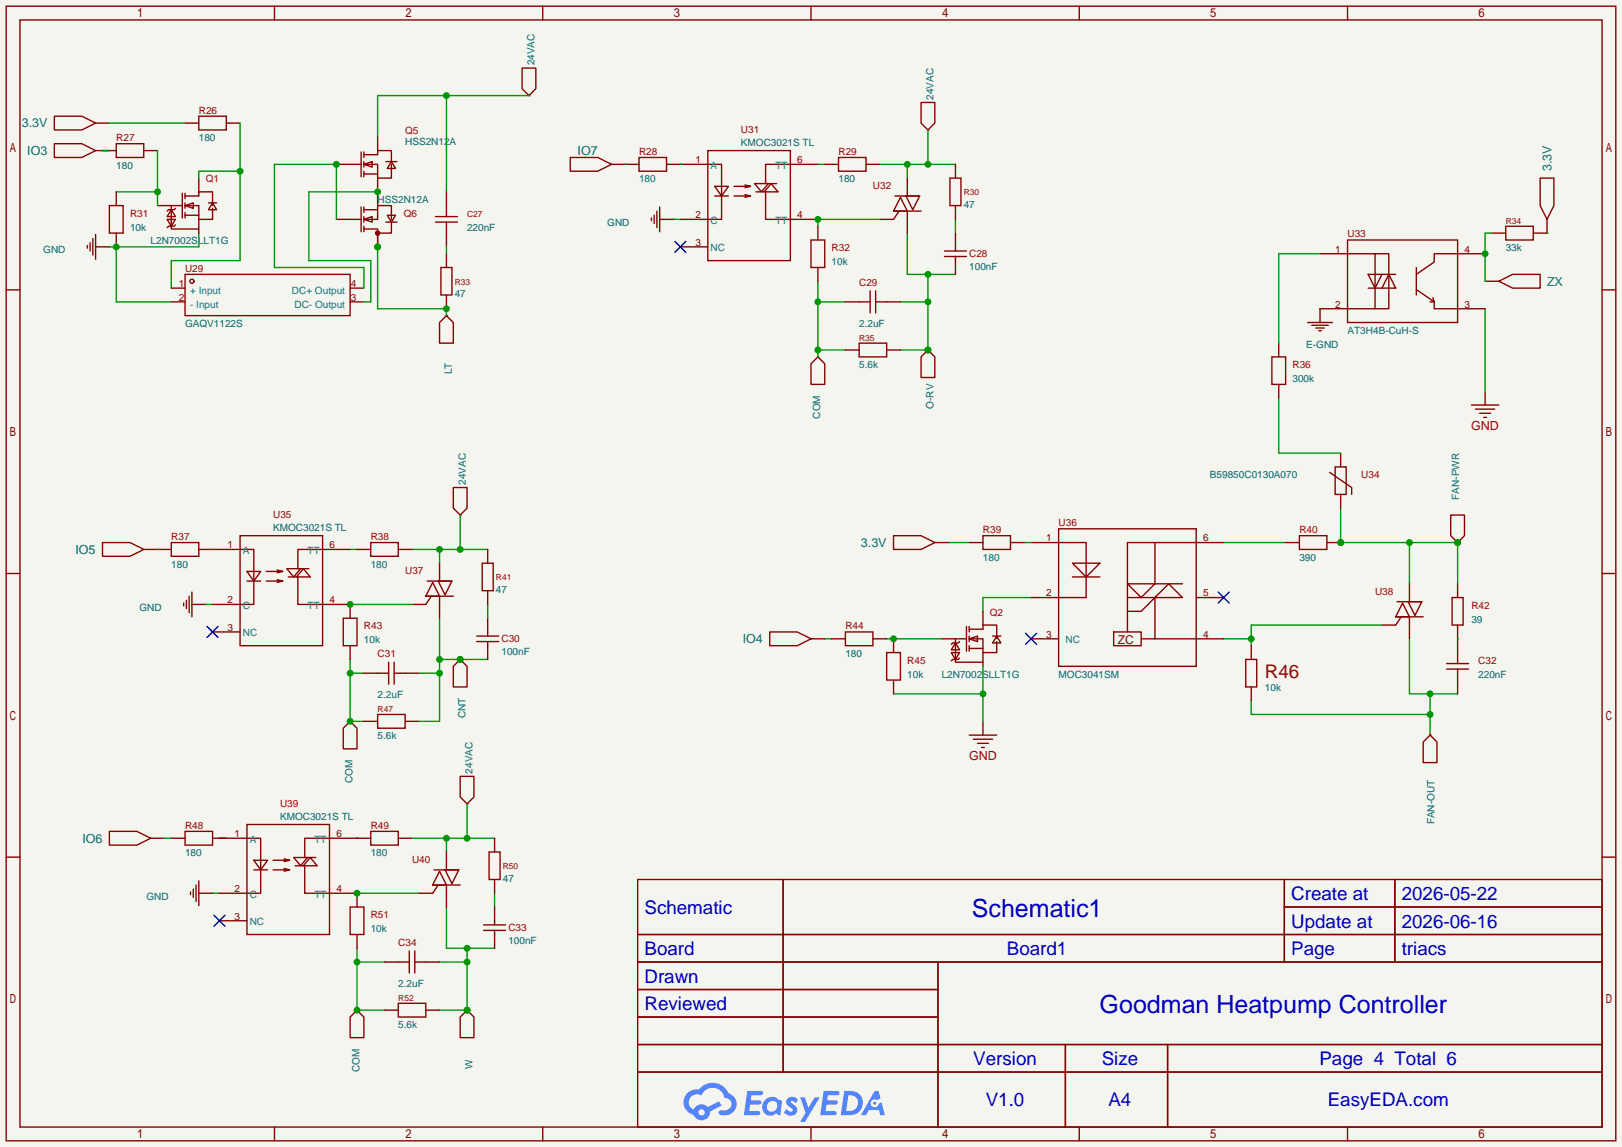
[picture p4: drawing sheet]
<svg xmlns="http://www.w3.org/2000/svg" width="299mm" height="212mm" viewBox="0 0 299 212" stroke-linecap="round" stroke-linejoin="round" font-family="sans-serif">
<path d="M0 0h299.5v211.8h-299.5z" fill="#f5f5f0"/>
<g fill="none" stroke="#850000" stroke-width=".25">
<path d="M1.1 1.1h297.2v209.6h-297.2zM3.7 3.7h292.1v204.5h-292.1zM50.7 1.1v2.6M100.2 1.1v2.6M149.7 1.1v2.6M199.3 1.1v2.6M248.8 1.1v2.6M1.1 53.5h2.6M295.8 53.5h2.5M1.1 105.9h2.6M295.8 105.9h2.5M1.1 158.3h2.6"/>
<path d="M295.8 158.3h2.5M117.7 162.4h178.1v45.8h-178.1zM117.7 172.6h178.1M117.7 177.7h178.1M144.6 162.4v35.6M173.2 177.7v30.5M237.1 162.4v15.3M237.1 167.5h58.7M257.5 162.4v15.3M117.7 182.8h55.5M117.7 192.9h178.1M117.7 187.8h55.5"/>
<path d="M117.7 198h178.1M196.7 192.9v15.3M215.6 192.9v15.3M50.7 208.2v2.5M100.2 208.2v2.5M149.7 208.2v2.5M199.3 208.2v2.5M248.8 208.2v2.5"/>
</g>
<g fill="#5487ff">
<path d="M145.5 202.8a1.3 1.3 0 0 1 1.8 .3l-.4 .6a.54 .54 0 0 0-.9-.2l.1 .2a1.58 1.58 0 0 1 1.1 1.6 1.43 1.43 0 0 1-2.5 .1l.5-.6a.64 .64 0 0 0 .5 .5 .64 .64 0 0 0 .7-.3l-.2-.2a1.6 1.6 0 0 1-1-1.6z"/>
<path d="M147.7 202.7h.9l.7 1.9 1.1-1.9h.9l-2.7 4.5h-.9l1-1.7z"/>
<path d="M138 201.5h1.6a1.31 1.31 0 0 1 1.2 .2 .4 .4 0 0 1-.3 .6h-1.8l-.1 .9h1.6a.4 .4 0 0 1 .4 .4 .4 .4 0 0 1-.4 .4h-1.7l-.2 1.2h.8a1.23 1.23 0 0 1 1.2 .2 .39 .39 0 0 1-.3 .6h-2.7z"/>
<path d="M152.1 201.5h1.6a1.32 1.32 0 0 1 1.3 .2 .39 .39 0 0 1-.4 .6h-1.7l-.2 .9h1.7a.4 .4 0 0 1 .3 .4 .4 .4 0 0 1-.4 .4h-1.7l-.2 1.2h.8a1.23 1.23 0 0 1 1.2 .2 .39 .39 0 0 1-.3 .6h-2.7z"/>
<path d="M161.5 201.5h.7l.4 1.3-.7 .4a.75 .75 0 0 0-1.1 .3 .75 .75 0 0 0 .5 1 .75 .75 0 0 0 .9-.6l.6-.3 .6 2.4h-.9l-.2-1h-1.9l-.5 1h-.9z"/>
<path d="M155.9 201.5l-.7 4.5h1.5a2.27 2.27 0 0 0 2.6-2.3 2.27 2.27 0 0 0-2.7-2.2zM156.6 202.3a1.5 1.5 0 0 1 1.8 1.5 1.5 1.5 0 0 1-1.9 1.4h-.3z"/>
<path d="M141.3 203.1a1.62 1.62 0 0 0-.4 2.1 1.62 1.62 0 0 0 2 .7l.4-.3 .3 .3 .5 .1 .3-2.5-.2-.3h-.4a1.58 1.58 0 0 0-2.5-.1zM141.9 203.6a.99 .99 0 0 1 1.6 .3 .99 .99 0 0 1-.9 1.4 .94 .94 0 0 1-1-.5 .94 .94 0 0 1 .3-1.2z"/>
<path d="M126.9 201.9a2.37 2.37 0 0 0 1.2 4 1.54 1.54 0 0 0 1.7 1 1.54 1.54 0 0 0 1.3-1.6l2.1-1.1-.5-.8-2 1.1a1.57 1.57 0 0 0-2.6 .4 1.5 1.5 0 0 1-.8-2.1 1.5 1.5 0 0 1 2.2-.5 2.23 2.23 0 0 1 2.3-1.4 2.23 2.23 0 0 1 2 1.8 1.16 1.16 0 0 1 1.2 1.1 1.16 1.16 0 0 1-1 1.3h-.7a.47 .47 0 0 0-.6 .3 .47 .47 0 0 0 .4 .6 2.23 2.23 0 0 0 2.3-.7 2.23 2.23 0 0 0 .4-2.3 2.16 2.16 0 0 0-1.3-1.1 3.2 3.2 0 0 0-5.4-.7l-1.2 .1zM129 205.4a.58 .58 0 0 1 1.1 0 .58 .58 0 0 1-1.1 0z"/>
<circle cx="161.5" cy="203.8" r=".28"/>
</g>
<path d="M83.7 90h2.5v3.9l-1.2 1.2-1.3-1.2zM85 95.1h.1M33.9 111.4v.5M34.4 110.9v1.5M34.9 110.1v3.1M35.4 111.6h2.6M35.4 109.3v4.6M38 111.6h.1" fill="none" stroke="#850000" stroke-width=".25"/>
<path d="M85 95.1v6.4M38 111.6h1.2M64.6 101.5h1.3M76.1 101.5h13.9M81.2 101.5v2.5" fill="none" stroke="#009600" stroke-width=".25"/>
<g fill="#009600">
<circle cx="85" cy="101.5" r=".63"/>
<circle cx="81.2" cy="101.5" r=".63"/>
</g>
<g fill="none" stroke="#850000" stroke-width=".25">
<path d="M44.3 98.9h15.3v20.4h-15.3zM39.2 101.5h7.7v10.1h-7.7M39.2 116.7h5.1M45.6 105.5h2.5l-1.2 1.8zM45.6 107.3h2.5M51.2 105.3l1 .2h-3.1M51.2 107.1l1 .2h-3.1M52.2 105.5l-1 .3M52.2 107.3l-1 .3M53.2 106.6h4.1l-1.3-1.6-1.3 1.6M55 106.6v5h9.6M55.5 105l-1.3 1.6-1.2-1.6h4"/>
<path d="M64.6 101.5h-9.6v3.5M63.4 134.5l1.2-1.3 1.3 1.3v3.8h-2.5zM64.6 133.2h.1"/>
</g>
<path d="M38.2 115.7l2.1 2M40.3 115.7l-2.1 2" fill="none" stroke="#000085" stroke-width=".25"/>
<path d="M64.6 121.8v11.4h2.6M64.6 124.3h2.6" fill="none" stroke="#009600" stroke-width=".25"/>
<g fill="#009600">
<circle cx="64.6" cy="124.3" r=".63"/>
<circle cx="64.6" cy="133.2" r=".63"/>
</g>
<path d="M81.2 114.2v19h-3.9M77.3 124.3h3.9M81.2 121.8h8.8" fill="none" stroke="#009600" stroke-width=".25"/>
<g fill="#009600">
<circle cx="81.2" cy="121.8" r=".63"/>
<circle cx="85" cy="121.8" r=".63"/>
<circle cx="81.2" cy="124.3" r=".63"/>
</g>
<path d="M151 30.4h1.3M162.4 30.4h14M167.5 30.4v2.5M171.3 24v6.4M124.3 40.5h1.3M90 111.6v2.6" fill="none" stroke="#009600" stroke-width=".25"/>
<g fill="none" stroke="#850000" stroke-width=".25">
<path d="M170.1 18.9h2.5v3.8l-1.3 1.3-1.2-1.3zM120.8 39.8v1.5M121.3 39v3M121.8 38.2v4.6M171.3 24h.1M120.3 40.3v.5M121.8 40.5h2.5M124.3 40.5h.1M78.6 110.1h5.1M78.9 107.3h4.5M79.6 110.1l-1 1.5h-2.5M79.9 107.6l1.3 2.5h-2.6z"/>
<path d="M80.9 107.3h2.5l-1.2 2.6zM81.2 104v3.3M81.2 110.1v4.1M88 118.5h4.1M88 117.5h4.1M89 104h2.1v5.1h-2.1zM90 101.5v2.5M90 109.1v2.5M90 114.2v3.3M90 118.5v3.3"/>
</g>
<g fill="#009600">
<circle cx="171.3" cy="30.4" r=".63"/>
<circle cx="167.5" cy="30.4" r=".63"/>
</g>
<g fill="none" stroke="#850000" stroke-width=".25">
<path d="M125.6 30.4h7.6v10.1h-7.6M130.7 27.8h15.2v20.3h-15.2zM132 34.4h2.5l-1.3 1.8zM132 36.2h2.5M137.5 34.2l1.1 .2h-3.1M137.5 35.9l1.1 .3h-3.1M138.6 34.4l-1.1 .3M138.6 36.2l-1.1 .2M139.6 35.4h4l-1.2-1.5-1.3 1.5M141.4 35.4v5.1h9.6M141.9 33.9l-1.3 1.5-1.3-1.5h4.1M151 30.4h-9.6v3.5"/>
<path d="M125.6 45.6h5.1M151 65.9l1.3 1.3v3.8h-2.6v-3.8zM151 65.9h.1"/>
</g>
<path d="M124.6 44.6l2 2M126.6 44.6l-2 2" fill="none" stroke="#000085" stroke-width=".25"/>
<path d="M151 51.9v14M151 55.8h5.1M151 64.6h5.1" fill="none" stroke="#009600" stroke-width=".25"/>
<g fill="#009600">
<circle cx="151" cy="55.8" r=".63"/>
<circle cx="151" cy="64.6" r=".63"/>
</g>
<path d="M166.2 55.8h5.1M167.5 43.1v7.6h8.9M171.3 50.7v13.9h-5.1" fill="none" stroke="#009600" stroke-width=".25"/>
<g fill="#009600">
<circle cx="171.3" cy="50.7" r=".63"/>
<circle cx="171.3" cy="55.8" r=".63"/>
<circle cx="171.3" cy="64.6" r=".63"/>
</g>
<path d="M162.4 40.5h-11.4v1.3M176.4 40.5v2.6" fill="none" stroke="#009600" stroke-width=".25"/>
<g fill="none" stroke="#850000" stroke-width=".25">
<path d="M165 39h5.1M165.2 36.2h4.6M166 39l-1 1.5h-2.6M166.2 36.4l1.3 2.6h-2.5zM167.3 36.2h2.5l-1.3 2.5zM167.5 32.9v3.3M167.5 39v4.1M175.4 32.9h2v5.1h-2zM176.4 30.4v2.5M176.4 38v2.5M174.4 47.4h4M174.4 46.4h4"/>
<path d="M176.4 43.1v3.3M176.4 47.4v3.3"/>
</g>
<circle cx="151" cy="40.5" r=".63" fill="#009600"/>
<path d="M85 143.4h2.5v3.8l-1.3 1.3-1.2-1.3zM86.2 148.5h.1M35.2 164.7v.5M35.7 164.2v1.5M36.2 163.4v3.1M36.7 165h2.5M36.7 162.7v4.6M39.2 165h.1" fill="none" stroke="#850000" stroke-width=".25"/>
<path d="M65.9 154.8h.1M76.1 154.8h15.2M82.4 154.8v2.6M86.2 148.5v6.3M39.2 165h1.3" fill="none" stroke="#009600" stroke-width=".25"/>
<g fill="#009600">
<circle cx="86.2" cy="154.8" r=".63"/>
<circle cx="82.4" cy="154.8" r=".63"/>
</g>
<g fill="none" stroke="#850000" stroke-width=".25">
<path d="M40.5 154.8h7.6v10.2h-7.6M45.6 152.3h15.2v20.3h-15.2zM46.9 158.9h2.5l-1.3 1.8zM52.5 158.6l1 .3h-3.1M53.5 158.9l-1 .2M54.5 159.9h4l-1.2-1.5-1.3 1.5M56.3 159.9v5.1h9.6M56.8 158.4l-1.3 1.5-1.3-1.5h4.1M65.9 154.8h-9.6v3.6M40.5 170.1h5.1M46.9 160.7h2.5M52.5 160.4l1 .3h-3.1"/>
<path d="M53.5 160.7l-1 .2M65.9 186.6l1.3 1.2v3.8h-2.6v-3.8zM65.9 186.6h.1"/>
</g>
<path d="M39.5 169l2 2.1M41.5 169l-2 2.1" fill="none" stroke="#000085" stroke-width=".25"/>
<path d="M65.9 175.1v11.5h5.1M65.9 177.7h5.1" fill="none" stroke="#009600" stroke-width=".25"/>
<g fill="#009600">
<circle cx="65.9" cy="177.7" r=".63"/>
<circle cx="65.9" cy="186.6" r=".63"/>
</g>
<path d="M81.2 177.7h5M82.4 167.5v7.6h8.9M86.2 175.1v11.5h-5" fill="none" stroke="#009600" stroke-width=".25"/>
<g fill="#009600">
<circle cx="86.2" cy="175.1" r=".63"/>
<circle cx="86.2" cy="177.7" r=".63"/>
<circle cx="86.2" cy="186.6" r=".63"/>
</g>
<path d="M247.5 93.9v6.3h21.6v7.6M190.4 110.4h-8.9v2.5M260.2 100.2v7.6M65.9 165h11.4M91.3 165v2.5" fill="none" stroke="#009600" stroke-width=".25"/>
<g fill="none" stroke="#850000" stroke-width=".25">
<path d="M82.4 157.4v3.3M90.3 157.4h2v5h-2zM91.3 154.8v2.6M79.9 163.4h5.1M80.1 160.7h4.6M80.9 163.4l-1 1.6h-2.6M81.2 160.9l1.2 2.5h-2.5zM82.2 160.7h2.5l-1.3 2.5zM82.4 163.4v4.1M89.3 171.8h4M89.3 170.8h4M91.3 162.4v2.6"/>
<path d="M91.3 167.5v3.3M91.3 171.8v3.3"/>
</g>
<g fill="#009600">
<circle cx="269.1" cy="100.2" r=".63"/>
<circle cx="260.2" cy="100.2" r=".63"/>
<circle cx="247.5" cy="100.2" r=".63"/>
</g>
<path d="M260.2 118v10.1h8.9M231 129.4v2.6h33M264 128.1v7.7" fill="none" stroke="#009600" stroke-width=".25"/>
<g fill="#009600">
<circle cx="264" cy="128.1" r=".63"/>
<circle cx="264" cy="132" r=".63"/>
</g>
<path d="M257.7 113.9h5.1M257.9 111.1h4.6M258.7 113.9l-1 1.5h-2.6M259 111.4l1.2 2.5h-2.5zM260 111.1h2.5l-1.3 2.6zM260.2 107.8v3.3M260.2 113.9v4.1" fill="none" stroke="#850000" stroke-width=".25"/>
<path d="M225.9 118h5.1M255.1 115.4h-24.1v3.9" fill="none" stroke="#009600" stroke-width=".25"/>
<circle cx="231" cy="118" r=".63" fill="#009600"/>
<path d="M85 187.8l1.2-1.2 1.3 1.2v3.8h-2.5zM86.2 186.6h.1" fill="none" stroke="#850000" stroke-width=".25"/>
<circle cx="86.2" cy="186.6" r=".63" fill="#009600"/>
<path d="M267.8 95.1h2.6v3.8l-1.3 1.3-1.3-1.3zM269.1 100.2h.1" fill="none" stroke="#850000" stroke-width=".25"/>
<circle cx="269.1" cy="100.2" r=".63" fill="#009600"/>
<path d="M239.9 98.9h5.1v2.6h-5.1zM245 100.2h2.5M268.1 110.4h2v5h-2zM269.1 107.8v2.6M269.1 115.4v2.6M264 135.8l1.3 1.2v3.8h-2.5v-3.8zM264 135.8h.1" fill="none" stroke="#850000" stroke-width=".25"/>
<path d="M225.9 100.2h11.5" fill="none" stroke="#009600" stroke-width=".25"/>
<circle cx="247.5" cy="100.2" r=".63" fill="#009600"/>
<g fill="none" stroke="#850000" stroke-width=".25">
<path d="M195.5 97.7h25.4v25.4h-25.4zM173.9 118h4.5M176.4 118v4.3h5.1M176.4 118.7l.8 1.3h-1.6zM177.2 118.5l-.3 .2h-1l-.3 .3M178.4 115.7v4.6M178.9 118l1.6-.5v1zM178.9 116.2h2.6v-.8h2.5v2.6M178.9 118h2.6v2.5M178.9 119.8h2.6M178.9 115.7v1M178.9 117.5v1"/>
<path d="M178.9 119.3v1M181.5 112.9v2.5M183.3 117.5h1.5M184 117.5l.8 1.2h-1.5zM184 118.5v2h-2.5M190.4 100.2h10.1v10.2h-10.1M190.4 118h5.1M198 104h5.1l-2.6 2.6zM198 106.6h5.1M205.6 116.7h5.1v2.6h-5.1zM208.2 107.8h5l-2.5 2.6zM208.2 110.4h5"/>
<path d="M210.7 118h15.2M213.2 100.2h-5v12.7M213.2 110.4l-2.5 2.5h-2.5v3.8M213.2 110.4l2.6-2.6 2.5 2.6zM213.2 100.2h12.7M213.2 100.2v7.6M213.2 110.4v7.6M213.2 107.8h5.1M220.9 110.4h5M231 119.3v2.5M237.4 100.2h2.5M175.6 120.5h1.6l-.8 1.3z"/>
<path d="M177.2 121.5l-.3 .3h-1l-.3 .2M178.9 135.8h5.1M179.7 136.5h3.6M180.5 137.3h2M181.2 138h.5M181.5 120.5v2.6M181.5 133.2v2.6M230 121.8h2v5.1h-2zM231 126.9v2.5"/>
</g>
<path d="M189.4 117l2 2M191.4 117l-2 2M224.9 109.3l2 2.1M226.9 109.3l-2 2.1" fill="none" stroke="#000085" stroke-width=".25"/>
<path d="M175.1 100.2h3.8M189.1 100.2h1.3M165 128.1h16.5M181.5 123.1v10.1" fill="none" stroke="#009600" stroke-width=".25"/>
<circle cx="181.5" cy="128.1" r=".63" fill="#009600"/>
<path d="M152.3 118h1.2M163.7 118h10.2" fill="none" stroke="#009600" stroke-width=".25"/>
<path d="M170.1 65.9l1.2-1.3 1.3 1.3v3.8h-2.5zM171.3 64.6h.1" fill="none" stroke="#850000" stroke-width=".25"/>
<circle cx="171.3" cy="64.6" r=".63" fill="#009600"/>
<path d="M85 121.8l1.2 1.3v3.8h-2.5v-3.8zM85 121.8h.1" fill="none" stroke="#850000" stroke-width=".25"/>
<circle cx="85" cy="121.8" r=".63" fill="#009600"/>
<path d="M105.3 29.1h5.1l2.5 1.3-2.5 1.2h-5.1zM112.9 30.4h2.5M165 98.9h5.1l2.5 1.3-2.5 1.3h-5.1zM18.9 100.2h5.1l2.5 1.3-2.5 1.2h-5.1zM26.5 101.5h2.6M142.1 116.7h5.1l2.5 1.3-2.5 1.3h-5.1zM149.7 118h2.6M165 118v2.5M172.6 100.2h2.5M165 125.6v2.5M20.2 153.5h5.1l2.5 1.3-2.5 1.3h-5.1zM27.8 154.8h2.6" fill="none" stroke="#850000" stroke-width=".25"/>
<circle cx="165" cy="118" r=".63" fill="#009600"/>
<g fill="none" stroke="#850000" stroke-width=".25">
<path d="M96.4 12.6h2.5v3.8l-1.2 1.3-1.3-1.3zM97.7 17.7h.1M115.4 30.4h2.6M118 29.1h5.1v2.5h-5.1zM123.1 30.4h2.5M152.3 30.4h2.5M154.8 29.1h5.1v2.5h-5.1zM159.9 30.4h2.5M16.1 45.3v.5M16.6 44.8v1.6M17.1 44.1v3M17.7 45.6h2.5"/>
<path d="M17.7 43.3v4.6M20.2 45.6h.1M181.5 98.9h5.1v2.6h-5.1zM29.1 101.5h2.5M31.6 100.2h5.1v2.5h-5.1zM36.7 101.5h2.5M65.9 101.5h2.6M68.5 100.2h5v2.5h-5zM73.5 101.5h2.6M153.5 118h2.6M156.1 116.7h5.1v2.6h-5.1zM161.2 118h2.5"/>
<path d="M178.9 100.2h2.6M186.6 100.2h2.5M163.7 120.5h2.5v5.1h-2.5zM31.6 154.8h2.6M34.2 153.5h5v2.6h-5zM39.2 154.8h2.6M65.9 154.8h2.6M68.5 153.5h5v2.6h-5zM73.5 154.8h2.6"/>
</g>
<path d="M82.4 17.7v17.7M97.7 17.7h-28v7.6M115.4 30.4h.1M125.6 30.4h.1M21.5 45.6v10.2h10.1M36.7 43.1v2.5h-16.5M29.1 101.5h.1M39.2 101.5h.1M30.4 154.8h1.2M40.5 154.8h1.3" fill="none" stroke="#009600" stroke-width=".25"/>
<circle cx="82.4" cy="17.7" r=".63" fill="#009600"/>
<g fill="none" stroke="#850000" stroke-width=".25">
<path d="M10 26.5h5.1l2.6 1.3-2.6 1.3h-5.1zM10 21.5h5.1l2.6 1.2-2.6 1.3h-5.1zM17.7 27.8h3.8M17.7 22.7h2.5M21.5 26.5h5v2.6h-5zM26.5 27.8h2.6M29.1 38h4.6M31.6 38v4.3h5.1M31.6 38.7l.8 1.3h-1.5zM32.4 38.5l-.3 .2h-1l-.2 .3M33.7 35.7v4.6M34.2 38l1.5-.5v1z"/>
<path d="M34.2 36.2h2.5v-.8h2.5v2.6M34.2 38h2.5v2.5M34.2 22.7h2.5M34.2 39.8h2.5M34.2 35.7v1M34.2 37.5v1M34.2 39.2v1.1M36.7 21.5h5.1v2.5h-5.1zM36.7 32.9v2.5M38.5 37.5h1.5M39.2 37.5l.8 1.2h-1.5zM39.2 38.5v2h-2.5"/>
<path d="M41.8 22.7h2.5M30.9 40.5h1.5l-.8 1.3zM32.4 41.5l-.3 .3h-1l-.2 .2M36.7 40.5v2.6M81.2 59.6l1.2-1.3 1.3 1.3v3.8h-2.5zM82.4 58.3h.1"/>
</g>
<path d="M18.9 27.8h1.3M20.2 22.7h14M21.5 35.4h7.6M29.1 27.8v10.2" fill="none" stroke="#009600" stroke-width=".25"/>
<circle cx="29.1" cy="35.4" r=".63" fill="#009600"/>
<path d="M21.5 43.1v2.5" fill="none" stroke="#850000" stroke-width=".25"/>
<circle cx="21.5" cy="45.6" r=".63" fill="#009600"/>
<g fill="none" stroke="#850000" stroke-width=".25">
<path d="M20.2 38h2.5v5.1h-2.5zM21.5 35.4v2.6M156.1 55.8h4.6M160.7 53.7v4.1M161.7 53.7v4.1M161.7 55.8h4.5M64.6 111.6v2.6M64.6 119.3v2.5M269.1 118v4.6M67.2 124.3h4.6M71.8 122.3v4.1M72.8 122.3v4.1"/>
<path d="M72.8 124.3h4.5M267.1 123.6h4M267.1 122.6h4M269.1 123.6v4.5M71 177.7h4.6M75.6 175.6v4.1M76.6 175.6v4.1M76.6 177.7h4.6"/>
</g>
<path d="M64.6 111.6h11.5M269.1 118h.1" fill="none" stroke="#009600" stroke-width=".25"/>
<circle cx="64.6" cy="111.6" r=".63" fill="#009600"/>
<path d="M63.4 114.2h2.5v5.1h-2.5zM65.9 165v2.5M65.9 172.6v2.5" fill="none" stroke="#850000" stroke-width=".25"/>
<circle cx="65.9" cy="165" r=".63" fill="#009600"/>
<g fill="none" stroke="#850000" stroke-width=".25">
<path d="M284.4 32.9h2.5v5.1l-1.3 2.5-1.2-2.5zM149.7 44.3h2.6v5.1h-2.6zM151 41.8v2.5M151 49.4v2.5M241.4 59.6h4.6M243.7 57h.1M243.7 57v2.6M274.2 51.9h2.5M275.5 43.1h2.5M276.7 51.9l2.6-1.2h5.1v2.5h-5.1zM278 41.8h5.1v2.5h-5.1zM285.6 40.5v2.6h-2.5"/>
<path d="M156.1 64.6h2.5M158.6 63.4h5.1v2.5h-5.1zM163.7 64.6h2.5M242.2 60.1h3M243 60.6h1.5M243.5 61.1h.5M271.7 74.8h5M272.4 75.6h3.6M273.2 76.3h2M273.9 77.1h.5M274.2 72.3v2.5M245.5 87.2l4.1 2.8v1.3"/>
<path d="M246.5 86.2h2v5.1h-2zM247.5 83.7v2.5M247.5 91.3v2.6M67.2 133.2h2.5M69.7 132h5.1v2.5h-5.1zM74.8 133.2h2.5M64.6 167.5h2.6v5.1h-2.6zM71 186.6h2.5M73.5 185.3h5.1v2.5h-5.1zM78.6 186.6h2.6"/>
</g>
<path d="M44.3 31.6h-7.6v1.3M44.3 22.7v25.4h-12.7v5.1M274.2 57v15.3M285.6 43.1h.1M236.1 73.5v10.2h11.4" fill="none" stroke="#009600" stroke-width=".25"/>
<circle cx="44.3" cy="31.6" r=".63" fill="#009600"/>
<path d="M81.4 49.4h2v5.1h-2zM82.4 46.9v2.5M82.4 54.5v2.5" fill="none" stroke="#850000" stroke-width=".25"/>
<path d="M69.7 43.1v13.9h12.7v1.3" fill="none" stroke="#009600" stroke-width=".25"/>
<g fill="#009600">
<circle cx="69.7" cy="45.6" r=".63"/>
<circle cx="82.4" cy="57" r=".63"/>
</g>
<circle cx="69.7" cy="43.1" r=".51" fill="#850000"/>
<g fill="none" stroke="#850000" stroke-width=".25">
<path d="M82.4 35.4v4.6M80.4 40h4.1M80.4 41h4.1M82.4 41v4.6M243.7 46.9h10.2v10.1h-10.2M248.8 44.3h20.3v15.3h-20.3zM252.6 50.7h2.5l-1.2 2.5zM252.6 53.2h2.5M253.9 46.9h2.5v10.1h-2.5M255.1 50.7h2.6M256.4 50.7l1.3 2.5h-2.6zM261.5 53.5l3.3 2.3-.3-.8"/>
<path d="M261.5 49.4v5.1M264 55.8h.8v1.2h9.4M274.2 46.9h-9.4v1.5l-3.3 2.3M234.8 65.9h2.6v5.1h-2.6zM236.1 63.4v2.5M236.1 71v2.5"/>
</g>
<path d="M82.4 45.6v1.3M243.7 46.9h-7.6v16.5M275.5 43.1h-1.3v8.8" fill="none" stroke="#009600" stroke-width=".25"/>
<circle cx="274.2" cy="46.9" r=".63" fill="#009600"/>
<path d="M243.7 57h.1" fill="none" stroke="#009600" stroke-width=".25"/>
<g fill="none" stroke="#850000" stroke-width=".25">
<path d="M62.1 30.4h4.6M66.7 28.1v4.5M67.2 30.4h2.5v2.5h2.6v-2.5M67.2 28.6h2.5v-.8h2.6v2M67.2 30.4l1.5-.6v1.1zM67.2 28.1v1M67.2 29.8v1.1M67.2 31.6v1M67.2 32.1h2.5M69.7 25.3v2.5M69.7 32.9v5.1M71.2 29.8h2.1"/>
<path d="M72.3 29.8l.7 1.3h-1.5zM62.1 40.5h2.5M69.7 43.1v2.5"/>
</g>
<circle cx="69.7" cy="45.6" r=".63" fill="#009600"/>
<g fill="none" stroke="#850000" stroke-width=".25">
<path d="M66.7 38.2v4.6M67.2 38.2v1M67.2 38.7h2.5M71.5 39.8h1.5l-.7 1.2zM31.6 53.2h2.6M31.6 55.8h2.6M34.2 50.7h30.4v7.6h-30.4zM64.6 40.5h2.1M64.6 53.2h2.6M64.6 55.8h2.6M67.2 40.5h2.5v-2.5h2.6v2.5M67.2 40.5l1.5-.5v1z"/>
<path d="M67.2 40v1M67.2 41.8v1M71.2 41h2.1M72.3 41v2.1h-2.6v-.8h-2.5"/>
<circle cx="35.4" cy="51.9" r=".38"/>
</g>
<path d="M62.1 40.5v-10.1h-11.4v19h16.5v3.8" fill="none" stroke="#009600" stroke-width=".25"/>
<circle cx="62.1" cy="30.4" r=".63" fill="#009600"/>
<path d="M69.7 35.4h-12.7v12.7h11.5v7.7h-1.3" fill="none" stroke="#009600" stroke-width=".25"/>
<circle cx="69.7" cy="35.4" r=".63" fill="#009600"/>
<g font-size="4.6" fill="#0000c2">
<text x="179.4" y="169.4">Schematic1</text>
<text x="203" y="187.1">Goodman Heatpump Controller</text>
</g>
<text font-size="3.5" fill="#a90000" x="233.6" y="125.1">R46</text>
<g font-size="3.5" fill="#0000c2">
<text x="238.4" y="166.2">Create at</text>
<text x="258.8" y="166.2">2026-05-22</text>
<text x="119" y="168.8">Schematic</text>
<text x="238.4" y="171.3">Update at</text>
<text x="258.8" y="171.3">2026-06-16</text>
<text x="119" y="176.4">Board</text>
<text x="185.9" y="176.4">Board1</text>
<text x="238.4" y="176.4">Page</text>
<text x="258.8" y="176.4">triacs</text>
<text x="119" y="181.5">Drawn</text>
<text x="119" y="186.6">Reviewed</text>
<text x="179.7" y="196.7">Version</text>
<text x="203.4" y="196.7">Size</text>
<text x="243.6" y="196.7">Page 4 Total 6</text>
<text x="182" y="204.3">V1.0</text>
<text x="204.7" y="204.3">A4</text>
<text x="245.1" y="204.3">EasyEDA.com</text>
</g>
<g font-size="2.3" fill="#006464">
<text x="4" y="23.5">3.3V</text>
<text x="5" y="28.6">IO3</text>
<text x="106.6" y="28.6">IO7</text>
<text x="286.4" y="31.6" transform="rotate(-90 286.4 31.6)">3.3V</text>
<text x="285.6" y="52.8">ZX</text>
<text x="159" y="101">3.3V</text>
<text x="13.9" y="102.3">IO5</text>
<text x="137.1" y="118.8">IO4</text>
<text x="15.2" y="155.6">IO6</text>
</g>
<g font-size="2.3" fill="#a90000">
<text x="271.6" y="79.4">GND</text>
<text x="178.9" y="140.4">GND</text>
</g>
<text font-size="2.2" fill="#840000" x="206.4" y="118.9">ZC</text>
<g font-size="1.8" fill="#006464">
<text x="98.7" y="12.1" transform="rotate(-90 98.7 12.1)">24VAC</text>
<text x="172.4" y="18.4" transform="rotate(-90 172.4 18.4)">24VAC</text>
<text x="36.7" y="26.1">180</text>
<text x="74.8" y="26.8">HSS2N12A</text>
<text x="136.8" y="26.9">KMOC3021S TL</text>
<text x="21.5" y="31.2">180</text>
<text x="118" y="33.7">180</text>
<text x="154.8" y="33.7">180</text>
<text x="69.7" y="37.5">HSS2N12A</text>
<text x="112.1" y="41.7">GND</text>
<text x="177.9" y="38.4">47</text>
<text x="8" y="46.8">GND</text>
<text x="24" y="42.6">10k</text>
<text x="27.8" y="45.1">L2N7002SLLT1G</text>
<text x="86.2" y="42.6">220nF</text>
<text x="278" y="46.4">33k</text>
<text x="153.5" y="48.9">10k</text>
<text x="178.9" y="49.8">100nF</text>
<text x="83.9" y="54.9">47</text>
<text x="34.2" y="60.4">GAQV1122S</text>
<text x="158.6" y="60.4">2.2uF</text>
<text x="241.2" y="64.2">E-GND</text>
<text x="248.8" y="61.6">AT3H4B-CuH-S</text>
<text x="83.4" y="69.1" transform="rotate(-90 83.4 69.1)">LT</text>
<text x="158.6" y="68">5.6k</text>
<text x="238.6" y="70.5">300k</text>
<text x="151.5" y="77.3" transform="rotate(-90 151.5 77.3)">COM</text>
<text x="172.3" y="75.5" transform="rotate(-90 172.3 75.5)">O-RV</text>
<text x="86" y="89.5" transform="rotate(-90 86 89.5)">24VAC</text>
<text x="223.4" y="88.3">B59850C0130A070</text>
<text x="269.4" y="92.3" transform="rotate(-90 269.4 92.3)">FAN-PWR</text>
<text x="50.4" y="98.1">KMOC3021S TL</text>
<text x="31.6" y="104.8">180</text>
<text x="68.5" y="104.8">180</text>
<text x="181.5" y="103.6">180</text>
<text x="239.9" y="103.6">390</text>
<text x="25.8" y="112.8">GND</text>
<text x="91.6" y="109.5">47</text>
<text x="67.2" y="118.8">10k</text>
<text x="271.7" y="115">39</text>
<text x="92.6" y="121">100nF</text>
<text x="156.1" y="121.3">180</text>
<text x="167.5" y="125.1">10k</text>
<text x="173.9" y="125.1">L2N7002SLLT1G</text>
<text x="195.5" y="125.1">MOC3041SM</text>
<text x="272.9" y="125.1">220nF</text>
<text x="69.7" y="129">2.2uF</text>
<text x="233.6" y="127.7">10k</text>
<text x="69.7" y="136.6">5.6k</text>
<text x="86" y="132.6" transform="rotate(-90 86 132.6)">CNT</text>
<text x="87.3" y="142.9" transform="rotate(-90 87.3 142.9)">24VAC</text>
<text x="65.1" y="144.6" transform="rotate(-90 65.1 144.6)">COM</text>
<text x="51.7" y="151.4">KMOC3021S TL</text>
<text x="264.8" y="152.3" transform="rotate(-90 264.8 152.3)">FAN-OUT</text>
<text x="34.2" y="158.2">180</text>
<text x="68.5" y="158.2">180</text>
<text x="27" y="166.2">GND</text>
<text x="92.8" y="162.9">47</text>
<text x="68.5" y="172.1">10k</text>
<text x="93.9" y="174.3">100nF</text>
<text x="73.5" y="182.3">2.2uF</text>
<text x="73.5" y="189.9">5.6k</text>
<text x="66.4" y="198" transform="rotate(-90 66.4 198)">COM</text>
<text x="87.2" y="197.4" transform="rotate(-90 87.2 197.4)">W</text>
</g>
<g font-size="1.8" fill="#a90000">
<text x="36.7" y="21">R26</text>
<text x="21.5" y="26.1">R27</text>
<text x="74.8" y="24.8">Q5</text>
<text x="118" y="28.6">R28</text>
<text x="136.8" y="24.6">U31</text>
<text x="154.8" y="28.6">R29</text>
<text x="38" y="33.7">Q1</text>
<text x="161.2" y="35">U32</text>
<text x="24" y="40.1">R31</text>
<text x="74.5" y="40.1">Q6</text>
<text x="153.5" y="46.4">R32</text>
<text x="178.9" y="47.5">C28</text>
<text x="248.8" y="43.9">U33</text>
<text x="34.2" y="50.2">U29</text>
<text x="158.6" y="52.8">C29</text>
<text x="238.6" y="68">R36</text>
<text x="251.3" y="88.3">U34</text>
<text x="50.4" y="95.7">U35</text>
<text x="31.6" y="99.7">R37</text>
<text x="68.5" y="99.7">R38</text>
<text x="181.5" y="98.5">R39</text>
<text x="195.5" y="97.2">U36</text>
<text x="239.9" y="98.5">R40</text>
<text x="74.8" y="106.1">U37</text>
<text x="182.8" y="113.7">Q2</text>
<text x="253.9" y="109.9">U38</text>
<text x="271.7" y="112.4">R42</text>
<text x="67.2" y="116.3">R43</text>
<text x="92.6" y="118.6">C30</text>
<text x="156.1" y="116.3">R44</text>
<text x="69.7" y="121.3">C31</text>
<text x="167.5" y="122.6">R45</text>
<text x="272.9" y="122.6">C32</text>
<text x="51.7" y="149.1">U39</text>
<text x="34.2" y="153.1">R48</text>
<text x="68.5" y="153.1">R49</text>
<text x="76.1" y="159.4">U40</text>
<text x="68.5" y="169.6">R51</text>
<text x="93.9" y="172">C33</text>
<text x="73.5" y="174.7">C34</text>
</g>
<g font-size="1.8" fill="#840000">
<text x="128.4" y="30.1">1</text>
<text x="147.2" y="30.1">6</text>
<text x="128.4" y="40.3">2</text>
<text x="147.2" y="40.3">4</text>
<text x="128.4" y="45.4">3</text>
<text x="246.5" y="46.6">1</text>
<text x="270.4" y="46.6">4</text>
<text x="33" y="53">1</text>
<text x="64.8" y="53">4</text>
<text x="33" y="55.5">2</text>
<text x="64.8" y="55.5">3</text>
<text x="246.5" y="56.8">2</text>
<text x="270.4" y="56.8">3</text>
<text x="42" y="101.2">1</text>
<text x="60.8" y="101.2">6</text>
<text x="193.2" y="100">1</text>
<text x="222.1" y="100">6</text>
<text x="42" y="111.4">2</text>
<text x="60.8" y="111.4">4</text>
<text x="193.2" y="110.1">2</text>
<text x="222.1" y="110.1">5</text>
<text x="42" y="116.5">3</text>
<text x="193.2" y="117.8">3</text>
<text x="222.1" y="117.8">4</text>
<text x="43.3" y="154.6">1</text>
<text x="62.1" y="154.6">6</text>
<text x="43.3" y="164.7">2</text>
<text x="62.1" y="164.7">4</text>
<text x="43.3" y="169.8">3</text>
</g>
<g font-size="1.8" fill="#008484">
<text x="131.2" y="31.1">A</text>
<text x="143.2" y="31.1">TT</text>
<text x="131.2" y="41.3">C</text>
<text x="143.2" y="41.3">TT</text>
<text x="131.2" y="46.4">NC</text>
<text x="35.1" y="54.3">+ Input</text>
<text x="35.1" y="56.8">- Input</text>
<text x="53.9" y="54.3">DC+ Output</text>
<text x="54.4" y="56.8">DC- Output</text>
<text x="44.8" y="102.3">A</text>
<text x="56.8" y="102.3">TT</text>
<text x="44.8" y="112.4">C</text>
<text x="56.8" y="112.4">TT</text>
<text x="44.8" y="117.5">NC</text>
<text x="196.7" y="118.8">NC</text>
<text x="46.1" y="155.6">A</text>
<text x="58.1" y="155.6">TT</text>
<text x="46.1" y="165.8">C</text>
<text x="58.1" y="165.8">TT</text>
<text x="46.1" y="170.8">NC</text>
</g>
<g font-size="1.6" fill="#a90000">
<text x="86.2" y="40.1">C27</text>
<text x="177.9" y="36.1">R30</text>
<text x="278" y="41.3">R34</text>
<text x="83.9" y="52.6">R33</text>
<text x="158.6" y="62.9">R35</text>
<text x="91.6" y="107.2">R41</text>
<text x="69.7" y="131.5">R47</text>
<text x="92.8" y="160.5">R50</text>
<text x="73.5" y="184.8">R52</text>
</g>
</svg>
